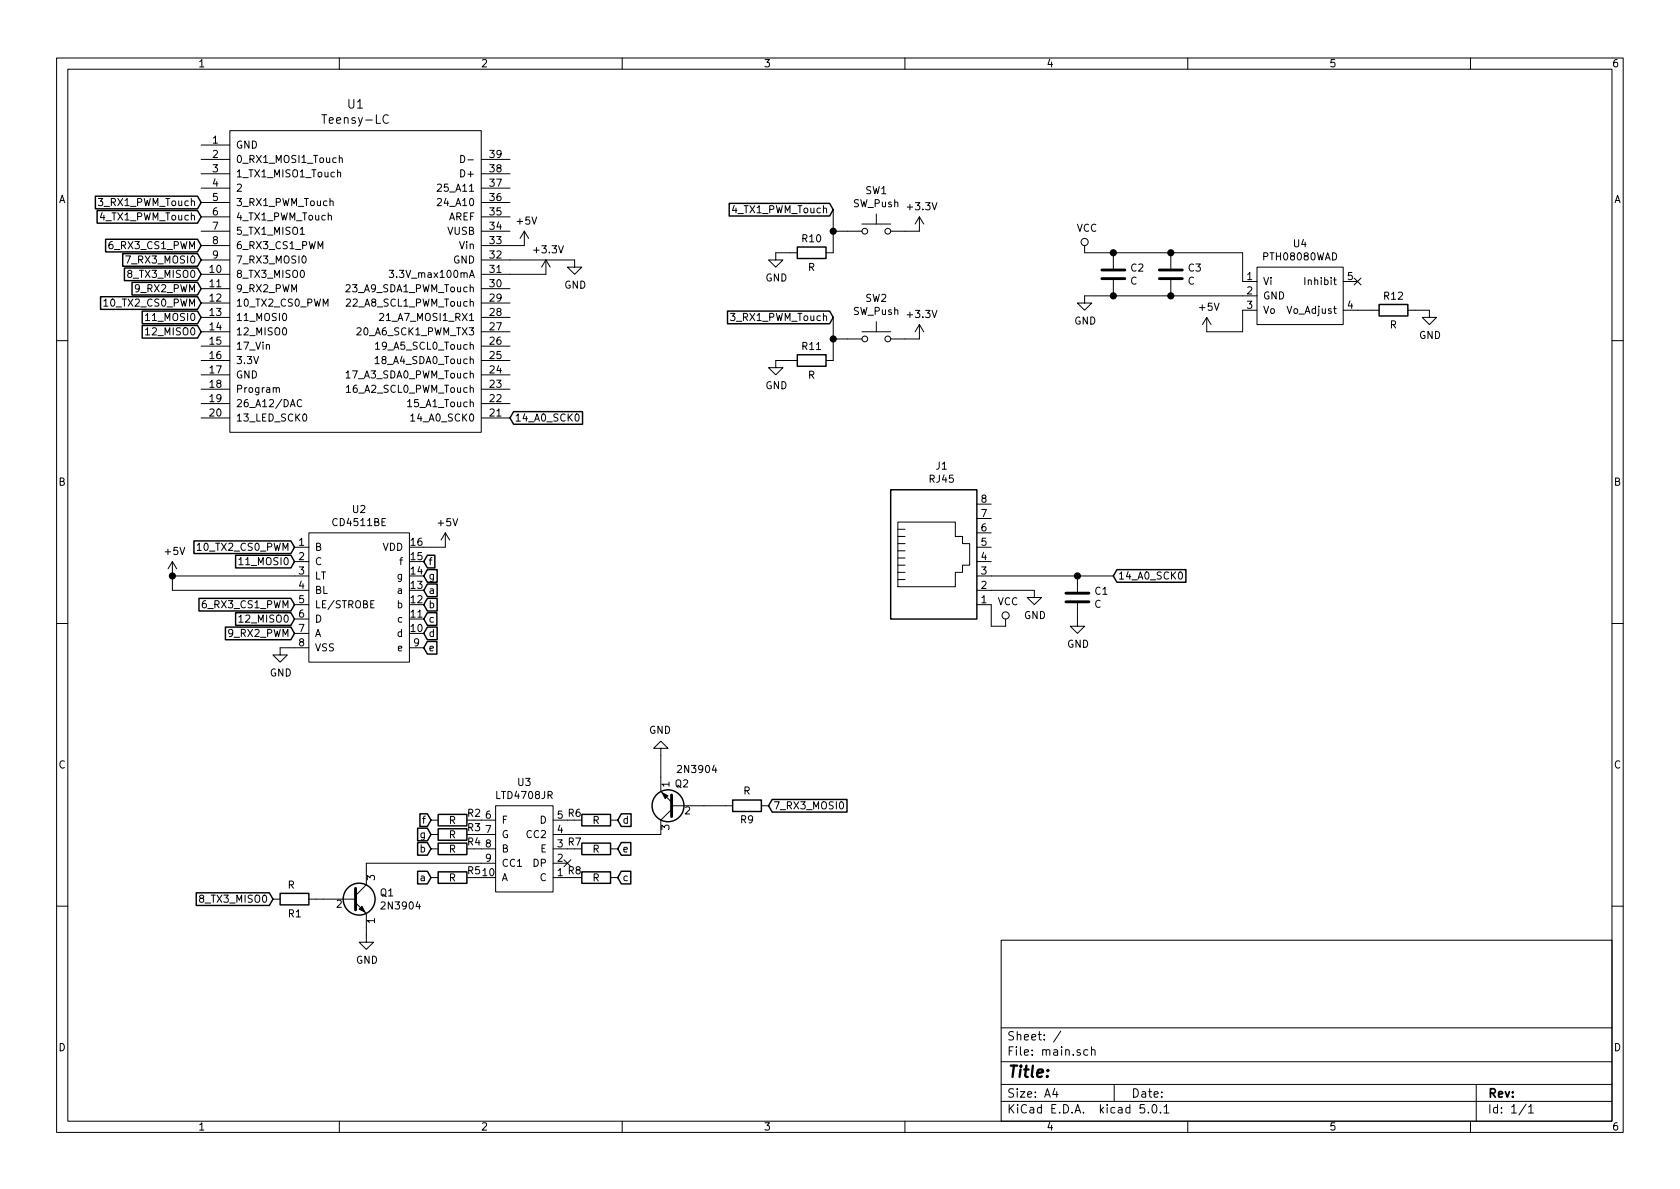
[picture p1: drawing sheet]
<svg xmlns="http://www.w3.org/2000/svg" width="297mm" height="210mm" viewBox="0 0 297 210" stroke-linecap="round" stroke-linejoin="round" font-family="sans-serif">
<g fill="none" stroke="#000" stroke-width=".18">
<path d="M10 10.3h277v189.9h-277zM12 12.2h273v186.1h-273zM60 10.3v1.9M110 10.3v1.9M160 10.3v1.9M210 10.3v1.9M260 10.3v1.9M35.6 25.6h5M35.6 28.2h5M35.6 30.7h5M35.6 33.3h5M35.6 35.8h5"/>
<path d="M35.6 38.3h5M40.6 23.1h44.5v53.3h-44.5zM58 38.2l.2-.1h.3l.1 .8M58.3 35.7l.2-.2 .3 .1 .1 .8M59.7 30.6l.2-.2 .3 .1v.8M60 28l.2-.1 .3 .1v.7M60 27.5v1.2M68.7 20.4a.62 .62 0 0 0-.8 0 .62 .62 0 0 0-.2 .8 .56 .56 0 0 0 .3 .5 .56 .56 0 0 0 .7 0M77.3 35.2l.5-.1 .3 .4-.1 .2-.7 .7h.8M77.3 32.7l.5-.1 .3 .3-.1 .2-.7 .7h.8M81.5 27.5a.64 .64 0 0 1 .7 .6 .64 .64 0 0 1-.7 .6zM82.7 28.3h1"/>
<path d="M85.1 28.2h5.1M85.1 30.7h5.1M85.1 33.3h5.1M85.1 35.8h5.1M85.1 38.3h5.1M147.3 37.1v7.6h-1.3M152.4 39.6h5.1M154.9 37.8v1.8M162.6 38.3v2.6h-5.1M162.6 38.3l-.8 1.3M162.6 38.3l.7 1.3M18.4 53.2l.3-.3v1.2"/>
<path d="M18.4 54.1h.7M22.2 45.3h.9l-.6 1.2M25.7 55.8l.4-.4v1.3M25.7 58.3l.4-.3v1.2M25.7 56.7h.8M25.7 59.2h.8M35.6 40.9h5M35.6 43.4h5M35.6 46h5M35.6 48.5h5M35.6 51h5M35.6 53.6h5"/>
<path d="M35.6 56.1h5M35.6 58.7h5M50.1 58.1l.1-.1a.67 .67 0 0 1 .5 .6 .67 .67 0 0 1-.5 .6l-.3-.5zM50.1 55.5l.1-.1a.67 .67 0 0 1 .5 .7 .67 .67 0 0 1-.5 .6 .83 .83 0 0 1-.1-1.2zM53.1 41.4h.7M53.5 45.4l.2-.1a.67 .67 0 0 1 .4 .6 .67 .67 0 0 1-.4 .6l-.3-.2v-.3zM61.2 53l.5-.1 .3 .3-.8 .9h.8M67.1 55.5l.5-.1 .2 .4-.7 .9h.7M68.8 47.8h.8l-.4 .5 .3 .1 .1 .4-.3 .3-.5-.2M85.1 46h16.5v1.2h1.3l-1.3 1.3-1.3-1.3h1.3M85.1 40.9h5.1M85.1 51h5.1"/>
<path d="M85.1 53.6h5.1M85.1 56.1h5.1M85.1 58.7h5.1M92.7 40.9v2.5h-7.6M92.7 40.9l-.8 1.3M92.7 40.9l.8 1.3M96.5 46v2.5h-11.4M96.5 46l-.7 1.2M96.5 46l.8 1.2M141 44.7h-3.8v1.3h1.2l-1.2 1.2-1.3-1.2h1.3M147.3 40.9h5.1M147.3 56.1v7.6h-1.3"/>
<path d="M147.3 59.9h5.1M152.4 58.7h5.1M154.9 56.9v1.8M162.6 57.4v2.5h-5.1M162.6 57.4l-.8 1.3M162.6 57.4l.7 1.3M191.8 43.4v1.3h27.9v5.1h2.5M196.8 44.7v2.8M196.8 49.5v2.8M207 44.7v2.8M207 49.5v2.8M213.4 56.1l-.8 1.3"/>
<path d="M213.4 56.1l.7 1.3M222.2 47.2h15.3v10.2h-15.3zM222.2 52.3h-30.4v1.3h1.2l-1.2 1.3-1.3-1.3h1.3M222.2 54.9h-2.5v3.8h-6.3v-2.6M237.5 49.8h2.5M237.5 54.9h6.3M239.4 49.2l1.2 1.2M240.6 49.2l-1.2 1.2M248.9 54.9h3.8v1.2h1.3l-1.3 1.3-1.2-1.3h1.2M10 60.2h2M35.6 73.9h5M35.6 71.4h5"/>
<path d="M35.6 68.8h5M35.6 66.3h5M35.6 61.2h5M35.6 63.7h5M48.8 68.7l.2-.2 .4 .1v.8M53.3 70.8a.51 .51 0 0 0-.6 0 .51 .51 0 0 0-.1 .6 .46 .46 0 0 0 .2 .5 .46 .46 0 0 0 .5-.1M53.6 73.3l.2-.1a.69 .69 0 0 1 .4 .6 .69 .69 0 0 1-.4 .7l-.2-.3-.1-.2zM61.2 68.5l.4-.4v1.3M61.2 69.4h.8M66.3 63.4l.4-.4v1.3M66.3 64.3h.8M66.4 60.9l.4-.4v1.3"/>
<path d="M66.4 61.8h.7M72.1 71l.3-.3v1.2M72.1 71.9h.7M72.6 73.6l.4-.4v1.3M72.6 74.5h.7M85.1 73.9h5.1M85.1 71.4h5.1M85.1 68.8h5.1M85.1 66.3h5.1M85.1 61.2h5.1M85.1 63.7h5.1M101.8 73.3l.2-.1a.67 .67 0 0 1 .4 .6 .67 .67 0 0 1-.4 .7l-.2-.2-.1-.3z"/>
<path d="M141 63.7h-3.8v1.3h1.2l-1.2 1.3-1.3-1.3h1.3M285 60.2h2M30.5 99.3v5.1h24.1M30.5 99.3l-.8 1.3M30.5 99.3l.7 1.3M34.9 96.4l.3-.3v1.2M34.9 97.3h.7M42.2 99l.4-.4v1.3M42.2 99.9h.8M52.1 96.8h2.5M52.1 99.3h2.5M54.6 94.2h17.8v22.9h-17.8z"/>
<path d="M78.7 94.2v2.6h-3.8M78.7 94.2l-.7 1.3M78.7 94.2l.8 1.3M158.7 99.9h1.3M158.7 98.7h1.3M158.7 97.4h1.3M158.7 96.1h1.3M158.7 92.3h10.2v2.6h1.3v1.2h1.2v3.8h-1.2v1.3h-1.3v2.6h-10.2zM158.7 94.9h1.3M158.7 93.6h1.3M172.7 96.8h2.6M172.7 99.3h2.6"/>
<path d="M172.7 94.2h2.6M172.7 91.7h2.6M172.7 89.1h2.6M10 110.3h2M30.5 101.8h24.1M42.2 109.1l.4-.3v1.2M42.2 110h.8M52.1 106.9h2.5M52.1 109.5h2.5M52.1 112h2.5M54.6 114.5h-5.1v1.3h1.3l-1.3 1.3-1.2-1.3h1.2M66.1 106.2h-.5v1.3h.5"/>
<path d="M72.4 114.5h2.5M158.7 102.5h1.3M158.7 101.2h1.3M172.7 104.4h10.2v1.3h1.2l-1.2 1.2-1.3-1.2h1.3M172.7 101.8h24.1M172.7 106.9h2.6v3.8h2.5v-1.2M190.5 106.7v4h1.3l-1.3 1.3-1.3-1.3h1.3M190.5 101.8v2.8M208.5 101.3l.1-.2a.67 .67 0 0 1 .5 .7 .67 .67 0 0 1-.5 .6l-.1-.1-.1-.4zM285 110.3h2M116.8 132.3h1.3l-1.3-1.2-1.2 1.2h1.2v7.6l1.9 2M48.3 159h1.2"/>
<path d="M54.6 159h8.3M62.9 159.6l1.9 1.9v5.1h1.2l-1.2 1.3-1.3-1.3h1.3M76.2 155.2h1.3M76.2 150.1h1.3M76.2 147.6h1.3M76.2 145h1.3M85.1 150.1h2.5M85.1 147.6h2.5M85.1 145h2.5M87.6 142.5h10.2v15.2h-10.2zM87.6 152.6h-22.8v3.9l-1.9 1.9M97.8 155.2h2.5"/>
<path d="M97.8 152.6h2.5M97.8 150.1h2.5M97.8 145h2.5M99.7 152l1.2 1.3M100.9 152l-1.2 1.3M107.9 155.2h1.3M107.9 150.1h1.3M107.9 145h1.3M118.7 143.1l-1.9 1.9v2.6h-19M118.7 142.5h10.8M134.6 142.5h1.3M148.5 141.9l.2-.1a.67 .67 0 0 1 .5 .6 .67 .67 0 0 1-.5 .6l-.2-.2-.1-.2z"/>
<path d="M10 160.2h2M177 166.3h108v32h-108zM285 160.2h2M60 198.3v1.9M110 198.3v1.9M160 198.3v1.9M177 194.8h108M177 191.8h108M177 187.8h108M177 181.8h108M186.5 192.5l-.4 1h1M186.8 193v1"/>
<path d="M187.6 182.3l-1.3 2M192.3 185.7l-.4-.1-.3 .3 .1 .6 .2 .1 .4-.1M193 185.7l.2-.1 .3 .1 .1 .9M193 185.1v1.5M197 191.8v3M202.3 195.3h-.7l-.1 .7 .3-.1 .5 .1 .1 .2-.1 .5-.2 .1-.6-.1M203 196.7v.1M203.8 195.5l.2-.2a.8 .8 0 0 1 .6 .8 .8 .8 0 0 1-.6 .7l-.2-.1-.1-.4zM205.2 196.7v.1M205.8 195.8l.4-.5v1.5M205.8 196.8h.9M210 198.3v1.9"/>
<path d="M260 198.3v1.9M261 191.8v6.5M269.8 195.2l-1.2 2M270.3 195.8l.4-.5v1.5M270.3 196.8h.8"/>
<circle cx="152.9" cy="59.9" r=".51"/>
<circle cx="152.9" cy="40.9" r=".51"/>
<circle cx="157" cy="59.9" r=".51"/>
<circle cx="157" cy="40.9" r=".51"/>
<circle cx="191.8" cy="42.8" r=".63"/>
<circle cx="177.8" cy="108.8" r=".63"/>
</g>
<g fill="none" stroke="#000" stroke-width=".25">
<path d="M16.9 34.7h18l.7 1.1-.7 1.1h-18zM17.2 37.2h17.7l.7 1.1-.7 1.2h-17.7zM128.9 36h17.8l.6 1.1-.6 1.1h-17.8zM17.8 52.5h17.1l.7 1.1-.7 1.1h-17.1zM18.7 42.3h16.2l.7 1.1-.7 1.1h-16.2zM21.7 44.9h13.2l.7 1.1-.7 1.1h-13.2zM22 47.4h12.9l.7 1.1-.7 1.1h-12.9zM23.3 49.9h11.6l.7 1.1-.7 1.2h-11.6zM25.1 55h9.8l.7 1.1-.7 1.1h-9.8zM25.1 57.6h9.8l.7 1.1-.7 1.1h-9.8zM128.6 55h18.1l.6 1.1-.6 1.1h-18.1zM141 43.7h5v2h-5z"/>
<path d="M243.8 53.8h5.1v2.1h-5.1zM90.8 72.8h12.2v2.2h-12.2l-.6-1.1zM141 62.7h5v2.1h-5zM34.3 95.7h17.1l.7 1.1-.7 1.1h-17.1zM41.7 98.2h9.7l.7 1.1-.7 1.1h-9.7zM75.6 98.2h1.3v2.2h-1.3l-.7-1.1zM157.5 86.6h15.2v22.9h-15.2zM35.2 105.8h16.2l.7 1.1-.7 1.1h-16.2zM39.9 110.9h11.5l.7 1.1-.7 1.1h-11.5zM41.7 108.4h9.7l.7 1.1-.7 1.1h-9.7zM75.6 103.3h1.7v2.2h-1.7l-.7-1.1zM75.6 105.8h1.7v2.2h-1.7l-.7-1.1z"/>
<path d="M75.6 108.4h1.6v2.2h-1.6l-.7-1.1zM75.6 110.9h1.7v2.2h-1.7l-.7-1.1zM75.6 113.4h1.6v2.3h-1.6l-.7-1.2zM75.6 100.7h1.7v2.3h-1.7l-.7-1.2zM197.5 100.7h12.2v2.3h-12.2l-.7-1.2zM34.7 157.9h12.9l.7 1.1-.7 1.1h-12.9zM49.5 158h5.1v2h-5.1zM73.8 149h1.8l.6 1.1-.6 1.1h-1.8zM73.8 154.1h1.8l.6 1.1-.6 1.1h-1.8zM73.8 146.5h1.8l.6 1.1-.6 1.1h-1.8zM74.2 143.9h1.4l.6 1.1-.6 1.1h-1.4zM77.5 144h5v2h-5z"/>
<path d="M77.5 146.6h5v2h-5zM77.5 149.1h5v2h-5zM77.5 154.2h5v2h-5zM102.9 149.1h5v2h-5zM102.9 144h5v2h-5zM102.9 154.2h5v2h-5zM109.9 149h1.6v2.2h-1.6l-.7-1.1zM109.9 143.9h1.7v2.2h-1.7l-.7-1.1zM109.9 154.1h1.6v2.2h-1.6l-.7-1.1zM129.5 141.5h5.1v2h-5.1zM136.5 141.4h13.3v2.2h-13.3l-.6-1.1z"/>
<circle cx="63.5" cy="159" r="2.82"/>
<circle cx="118.1" cy="142.5" r="2.82"/>
</g>
<path d="M194.8 49.3h4.1M194.8 47.7h4.1M205 49.3h4M205 47.7h4M188.5 106.4h4M188.5 104.9h4M62.9 157.1v3.8M118.7 140.6v3.8" fill="none" stroke="#000" stroke-width=".51"/>
<path d="M117.1 140.2l1 .5-.5 .5zM64 160.3l.5 1-1-.5z" fill="#000" stroke="#000" stroke-width=".18"/>
<g fill="#000" stroke="#000" stroke-width=".25">
<circle cx="147.3" cy="59.9" r=".51"/>
<circle cx="147.3" cy="40.9" r=".51"/>
<circle cx="196.9" cy="44.7" r=".51"/>
<circle cx="196.9" cy="52.3" r=".51"/>
<circle cx="207" cy="52.3" r=".51"/>
<circle cx="207" cy="44.7" r=".51"/>
<circle cx="30.5" cy="101.8" r=".51"/>
<circle cx="190.5" cy="101.8" r=".51"/>
</g>
<text font-size="2.8" x="178" y="190.5">Title:</text>
<g font-size="2.1">
<text x="57.5" y="21.9">Teensy-LC</text>
<text x="61.5" y="19.2">U1</text>
<text x="178" y="184">Sheet: /</text>
<text x="178" y="186.7">File: main.sch</text>
<text x="178" y="196.9">KiCad E.D.A. kicad 5.0.1</text>
<text x="178" y="194.1">Size: A4</text>
<text x="200" y="194.1">Date:</text>
<text x="263" y="194.1">Rev:</text>
<text x="263" y="196.9">Id: 1/1</text>
</g>
<g font-size="1.8">
<text x="35" y="11.9">1</text>
<text x="85" y="11.9">2</text>
<text x="135" y="11.9">3</text>
<text x="185" y="11.9">4</text>
<text x="235" y="11.9">5</text>
<text x="285" y="11.9">6</text>
<text x="37.6" y="25.4">1</text>
<text x="37.6" y="27.9">2</text>
<text x="41.7" y="26.3">GND</text>
<text x="41.7" y="28.8">0_RX1_MOSI1_Touch</text>
<text x="86.7" y="27.9">39</text>
<text x="10.4" y="35.9">A</text>
<text x="37.6" y="30.5">3</text>
<text x="37.6" y="33">4</text>
<text x="37.6" y="35.6">5</text>
<text x="41.7" y="31.4">1_TX1_MISO1_Touch</text>
<text x="41.7" y="33.9">2</text>
<text x="77.9" y="33.9">25_A11</text>
<text x="81.8" y="31.4">D+</text>
<text x="86.7" y="35.6">36</text>
<text x="86.7" y="33">37</text>
<text x="86.7" y="30.5">38</text>
<text x="153" y="34.3">SW1</text>
<text x="285.4" y="35.9">A</text>
<text x="17.8" y="36.4">3_RX1_PWM_Touch</text>
<text x="18" y="39">4_TX1_PWM_Touch</text>
<text x="37.6" y="38.1">6</text>
<text x="37.6" y="40.6">7</text>
<text x="41.7" y="36.4">3_RX1_PWM_Touch</text>
<text x="41.7" y="39">4_TX1_PWM_Touch</text>
<text x="41.7" y="41.5">5_TX1_MISO1</text>
<text x="77.9" y="36.4">24_A10</text>
<text x="79.2" y="41.5">VUSB</text>
<text x="79.2" y="39">AREF</text>
<text x="86.7" y="40.6">34</text>
<text x="86.7" y="38.1">35</text>
<text x="91.5" y="39.7">+5V</text>
<text x="129.7" y="37.7">4_TX1_PWM_Touch</text>
<text x="150.9" y="36.6">SW_Push</text>
<text x="160.6" y="37.2">+3.3V</text>
<text x="190.3" y="41">VCC</text>
<text x="19.6" y="44.1">6_RX3_CS1_PWM</text>
<text x="22.9" y="46.6">7_RX3_MOSI0</text>
<text x="37.6" y="43.2">8</text>
<text x="37.6" y="45.7">9</text>
<text x="41.7" y="44.1">6_RX3_CS1_PWM</text>
<text x="41.7" y="46.6">7_RX3_MOSI0</text>
<text x="80.1" y="46.6">GND</text>
<text x="81.3" y="44.1">Vin</text>
<text x="86.7" y="45.7">32</text>
<text x="86.7" y="43.2">33</text>
<text x="94.6" y="44.8">+3.3V</text>
<text x="141.9" y="42.8">R10</text>
<text x="142.9" y="47.9">R</text>
<text x="223.5" y="46">PTH08080WAD</text>
<text x="228.8" y="43.7">U4</text>
<text x="23.1" y="49.1">8_TX3_MISO0</text>
<text x="24.1" y="51.7">9_RX2_PWM</text>
<text x="37.1" y="48.3">10</text>
<text x="37.1" y="50.8">11</text>
<text x="37.1" y="53.3">12</text>
<text x="41.7" y="49.1">8_TX3_MISO0</text>
<text x="41.7" y="51.7">9_RX2_PWM</text>
<text x="61.6" y="51.7">23_A9_SDA1_PWM_Touch</text>
<text x="70.1" y="49.1">3.3V_max100mA</text>
<text x="86.7" y="50.8">30</text>
<text x="86.7" y="48.3">31</text>
<text x="86.7" y="53.3">29</text>
<text x="99.8" y="51">GND</text>
<text x="135.3" y="49.8">GND</text>
<text x="153" y="53.4">SW2</text>
<text x="199.8" y="50.3">C</text>
<text x="200" y="48">C2</text>
<text x="210" y="50.3">C</text>
<text x="210.1" y="48">C3</text>
<text x="220.5" y="49.5">1</text>
<text x="220.5" y="52.1">2</text>
<text x="223.3" y="50.4">Vi</text>
<text x="223.3" y="53">GND</text>
<text x="231.2" y="50.4">Inhibit</text>
<text x="238.3" y="49.5">5</text>
<text x="244.8" y="53">R12</text>
<text x="18.8" y="54.2">10_TX2_CS0_PWM</text>
<text x="26.3" y="56.8">11_MOSI0</text>
<text x="26.3" y="59.3">12_MISO0</text>
<text x="37.1" y="55.9">13</text>
<text x="37.1" y="58.4">14</text>
<text x="41.7" y="54.2">10_TX2_CS0_PWM</text>
<text x="41.7" y="56.8">11_MOSI0</text>
<text x="41.7" y="59.3">12_MISO0</text>
<text x="61.8" y="54.2">22_A8_SCL1_PWM_Touch</text>
<text x="63.6" y="59.3">20_A6_SCK1_PWM_TX3</text>
<text x="67.9" y="56.8">21_A7_MOSI1_RX1</text>
<text x="86.7" y="58.4">27</text>
<text x="86.7" y="55.9">28</text>
<text x="129.5" y="56.8">3_RX1_PWM_Touch</text>
<text x="150.9" y="55.7">SW_Push</text>
<text x="160.6" y="56.2">+3.3V</text>
<text x="189.9" y="57.4">GND</text>
<text x="212.1" y="55">+5V</text>
<text x="220.5" y="54.6">3</text>
<text x="223.3" y="55.5">Vo</text>
<text x="227.7" y="55.5">Vo_Adjust</text>
<text x="238.3" y="54.6">4</text>
<text x="245.7" y="58.1">R</text>
<text x="250.9" y="59.9">GND</text>
<text x="37.1" y="61">15</text>
<text x="37.1" y="63.5">16</text>
<text x="41.7" y="61.8">17_Vin</text>
<text x="41.7" y="64.4">3.3V</text>
<text x="66.9" y="64.4">18_A4_SDA0_Touch</text>
<text x="67.1" y="61.8">19_A5_SCL0_Touch</text>
<text x="86.7" y="63.5">25</text>
<text x="86.7" y="61">26</text>
<text x="141.9" y="61.9">R11</text>
<text x="37.1" y="66">17</text>
<text x="37.1" y="68.6">18</text>
<text x="37.1" y="71.1">19</text>
<text x="41.7" y="66.9">GND</text>
<text x="41.7" y="69.5">Program</text>
<text x="61.6" y="66.9">17_A3_SDA0_PWM_Touch</text>
<text x="61.8" y="69.5">16_A2_SCL0_PWM_Touch</text>
<text x="86.7" y="71.1">22</text>
<text x="86.7" y="68.6">23</text>
<text x="86.7" y="66">24</text>
<text x="135.3" y="68.8">GND</text>
<text x="142.9" y="67">R</text>
<text x="37.1" y="73.7">20</text>
<text x="41.7" y="74.5">13_LED_SCK0</text>
<text x="41.7" y="72">26_A12/DAC</text>
<text x="72.6" y="72">15_A1_Touch</text>
<text x="73.2" y="74.5">14_A0_SCK0</text>
<text x="86.7" y="73.7">21</text>
<text x="91" y="74.5">14_A0_SCK0</text>
<text x="165.5" y="83.1">J1</text>
<text x="10.4" y="85.9">B</text>
<text x="164.4" y="85.4">RJ45</text>
<text x="173.5" y="88.9">8</text>
<text x="285.4" y="85.9">B</text>
<text x="59" y="93">CD4511BE</text>
<text x="62.4" y="90.7">U2</text>
<text x="77.5" y="93.1">+5V</text>
<text x="173.5" y="94">6</text>
<text x="173.5" y="91.4">7</text>
<text x="29.3" y="98.1">+5V</text>
<text x="35.4" y="97.4">10_TX2_CS0_PWM</text>
<text x="42.8" y="99.9">11_MOSI0</text>
<text x="52.9" y="96.5">1</text>
<text x="52.9" y="99.1">2</text>
<text x="52.9" y="101.6">3</text>
<text x="55.6" y="97.4">B</text>
<text x="55.6" y="99.9">C</text>
<text x="67.6" y="97.4">VDD</text>
<text x="70.8" y="99.9">f</text>
<text x="72.7" y="101.6">14</text>
<text x="72.7" y="99.1">15</text>
<text x="72.7" y="96.5">16</text>
<text x="75.7" y="99.9">f</text>
<text x="173.5" y="101.6">3</text>
<text x="173.5" y="99.1">4</text>
<text x="173.5" y="96.5">5</text>
<text x="36.1" y="107.6">6_RX3_CS1_PWM</text>
<text x="52.9" y="104.1">4</text>
<text x="52.9" y="106.7">5</text>
<text x="55.6" y="102.5">LT</text>
<text x="55.6" y="105">BL</text>
<text x="55.6" y="107.6">LE/STROBE</text>
<text x="70.3" y="107.6">b</text>
<text x="70.3" y="102.5">g</text>
<text x="70.4" y="105">a</text>
<text x="72.7" y="106.7">12</text>
<text x="72.7" y="104.1">13</text>
<text x="75.7" y="105">a</text>
<text x="75.7" y="107.6">b</text>
<text x="75.7" y="102.5">g</text>
<text x="173.5" y="106.7">1</text>
<text x="173.5" y="104.1">2</text>
<text x="176.4" y="107">VCC</text>
<text x="193.5" y="107.5">C</text>
<text x="193.6" y="105.2">C1</text>
<text x="197.6" y="102.5">14_A0_SCK0</text>
<text x="40.6" y="112.6">9_RX2_PWM</text>
<text x="42.8" y="110.1">12_MISO0</text>
<text x="52.9" y="109.2">6</text>
<text x="52.9" y="111.8">7</text>
<text x="55.6" y="110.1">D</text>
<text x="55.6" y="112.6">A</text>
<text x="70.3" y="112.6">d</text>
<text x="70.4" y="110.1">c</text>
<text x="72.7" y="111.8">10</text>
<text x="72.7" y="109.2">11</text>
<text x="75.7" y="110.1">c</text>
<text x="75.7" y="112.6">d</text>
<text x="181.1" y="109.5">GND</text>
<text x="47.7" y="119.6">GND</text>
<text x="52.9" y="114.3">8</text>
<text x="55.6" y="115.2">VSS</text>
<text x="70.4" y="115.2">e</text>
<text x="73.2" y="114.3">9</text>
<text x="75.7" y="115.2">e</text>
<text x="188.7" y="114.5">GND</text>
<text x="114.8" y="129.8">GND</text>
<text x="10.4" y="135.9">C</text>
<text x="120.1" y="136.7">2N3904</text>
<text x="285.4" y="135.9">C</text>
<text x="87.9" y="141.3">LTD4708JR</text>
<text x="91.6" y="139">U3</text>
<text x="118.4" y="139.2" transform="rotate(-90 118.4 139.2)">1</text>
<text x="119.4" y="139.2">Q2</text>
<text x="131.4" y="140.5">R</text>
<text x="136.7" y="143.1">7_RX3_MOSI0</text>
<text x="74.3" y="148.2">g</text>
<text x="74.8" y="145.7">f</text>
<text x="79.4" y="145.7">R</text>
<text x="79.4" y="148.3">R</text>
<text x="82.7" y="144.4">R2</text>
<text x="82.7" y="147">R3</text>
<text x="82.7" y="149.5">R4</text>
<text x="85.9" y="144.8">6</text>
<text x="85.9" y="147.3">7</text>
<text x="85.9" y="149.9">8</text>
<text x="88.6" y="145.7">F</text>
<text x="88.6" y="148.2">G</text>
<text x="93.2" y="148.2">CC2</text>
<text x="95.5" y="145.7">D</text>
<text x="98.6" y="149.9">3 R7</text>
<text x="98.6" y="147.3">4</text>
<text x="98.6" y="144.8">5 R6</text>
<text x="104.8" y="145.7">R</text>
<text x="110" y="145.7">d</text>
<text x="118.4" y="146.8" transform="rotate(-90 118.4 146.8)">3</text>
<text x="121.1" y="144">2</text>
<text x="131" y="145.6">R9</text>
<text x="66.3" y="155.7" transform="rotate(-90 66.3 155.7)">3</text>
<text x="74.3" y="150.7">b</text>
<text x="74.4" y="155.8">a</text>
<text x="79.4" y="150.8">R</text>
<text x="79.4" y="155.9">R</text>
<text x="82.7" y="154.6">R5</text>
<text x="85.4" y="154.9">10</text>
<text x="85.9" y="152.4">9</text>
<text x="88.6" y="155.8">A</text>
<text x="88.6" y="150.7">B</text>
<text x="88.6" y="153.3">CC1</text>
<text x="94.3" y="153.3">DP</text>
<text x="95.5" y="155.8">C</text>
<text x="95.6" y="150.7">E</text>
<text x="98.6" y="154.9">1 R8</text>
<text x="98.6" y="152.4">2</text>
<text x="104.8" y="150.8">R</text>
<text x="104.8" y="155.9">R</text>
<text x="110" y="150.7">e</text>
<text x="110" y="155.8">c</text>
<text x="35.8" y="159.6">8_TX3_MISO0</text>
<text x="50.9" y="157.1">R</text>
<text x="59.5" y="160.5">2</text>
<text x="67.3" y="158.5">Q1</text>
<text x="67.7" y="160.8">2N3904</text>
<text x="51" y="162.2">R1</text>
<text x="66.3" y="163.3" transform="rotate(-90 66.3 163.3)">1</text>
<text x="62.9" y="170.4">GND</text>
<text x="10.4" y="185.9">D</text>
<text x="285.4" y="185.9">D</text>
<text x="35" y="199.9">1</text>
<text x="85" y="199.9">2</text>
<text x="135" y="199.9">3</text>
<text x="185" y="199.9">4</text>
<text x="235" y="199.9">5</text>
<text x="285" y="199.9">6</text>
</g>
</svg>
